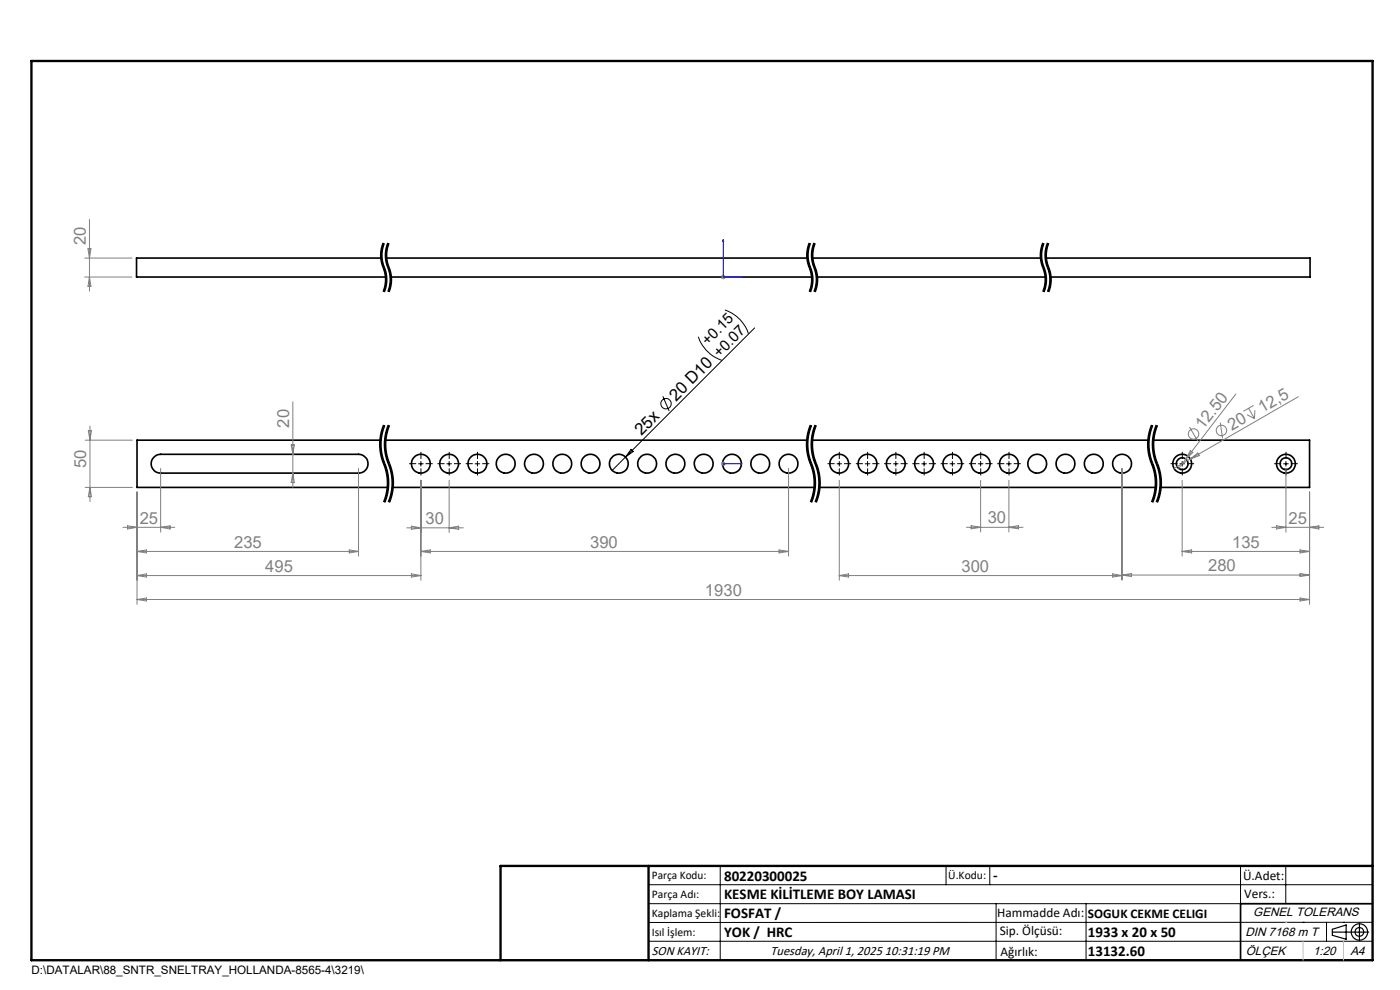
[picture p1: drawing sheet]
<svg xmlns="http://www.w3.org/2000/svg" width="297mm" height="210mm" viewBox="0 0 297 210" stroke-linecap="round" stroke-linejoin="round" font-family="sans-serif">
<g fill="none" stroke="#000" stroke-width=".35">
<path d="M80.9 54.7h-51.9v4.1h52.9M81.9 54.7h89.4M82.9 58.8h89.4M172.3 54.7h48.5M173.3 58.8h48.5M221.8 54.7h56.1v4.1h-55.1M32.7 97a1.78 1.78 0 0 1 1.4-.6h42a1.99 1.99 0 0 1 2 2 1.99 1.99 0 0 1-2 2h-42a1.97 1.97 0 0 1-1.9-1.3 1.97 1.97 0 0 1 .5-2.1zM80.7 93.4h-51.6v10h53.2M81.7 93.4h89.5M172.3 93.4h71.3M244.6 93.4h33.2v10h-31.6M83.3 103.4h89.5"/>
<path d="M173.8 103.4h71.4M291.2 191.7h-28v12"/>
<circle cx="89.3" cy="98.4" r="1.99"/>
<circle cx="95.3" cy="98.4" r="1.99"/>
<circle cx="101.3" cy="98.4" r="2"/>
<circle cx="107.3" cy="98.4" r="2"/>
<circle cx="113.3" cy="98.4" r="2"/>
<circle cx="119.3" cy="98.4" r="2"/>
<circle cx="125.3" cy="98.4" r="2"/>
<circle cx="131.3" cy="98.4" r="1.99"/>
<circle cx="137.3" cy="98.4" r="1.99"/>
<circle cx="143.3" cy="98.4" r="1.99"/>
<circle cx="149.3" cy="98.4" r="1.99"/>
<circle cx="155.3" cy="98.4" r="1.99"/>
<circle cx="161.3" cy="98.4" r="1.99"/>
<circle cx="167.3" cy="98.4" r="1.99"/>
<circle cx="178" cy="98.4" r="1.99"/>
<circle cx="184" cy="98.4" r="1.99"/>
<circle cx="190" cy="98.4" r="1.99"/>
<circle cx="196.1" cy="98.4" r="2"/>
<circle cx="202.1" cy="98.4" r="2"/>
<circle cx="208" cy="98.4" r="2"/>
<circle cx="214" cy="98.4" r="2"/>
<circle cx="220" cy="98.4" r="2"/>
<circle cx="226" cy="98.4" r="2"/>
<circle cx="232.1" cy="98.4" r="1.99"/>
<circle cx="238" cy="98.4" r="1.99"/>
<circle cx="250.8" cy="98.4" r="1.24"/>
<circle cx="250.8" cy="98.4" r="2"/>
<circle cx="272.8" cy="98.4" r="1.25"/>
<circle cx="272.8" cy="98.4" r="1.99"/>
</g>
<g fill="none" stroke="#808080" stroke-width=".21">
<path d="M18 58.8h10M18 54.7h10M18.7 52.8h.6l-.3 1.9zM19 46.6v15.2M19 58.8l.3 1.9h-.6zM152.9 58.8h1.1M153.1 58.4l.7 .7M153.4 58.3v1M153.8 58.4l-.7 .7M18.1 93.4h10M18.7 91.4h.7l-.3 2zM19.1 90.4v16"/>
<path d="M34.1 99.4v13.5M61.8 94.4h.6l-.3 2zM62.1 85.2v18.2M76.1 99.4v18.6M152.9 98.4h1.1M153.1 98l.7 .7M153.4 97.9v1M153.8 98l-.7 .7M167.3 99.4v18.6M238 99.4v23.7M252.3 90.6l1.8 2.9M252.5 97.4l-3.4 2"/>
<path d="M252.5 97.4l1.6-1.3 .3 .6zM252.5 95.6l.5 .4-1.4 1.4zM258.9 89.6l.5 3.4M262.2 83.6l-12.2 15.8M264.5 88l1.6 .8M264.9 86.6l1.2 2.2M266 86l-2.2 1.2M266.2 87l-.1 1.8M272.8 99.4v13.5M275.4 84.2l-22.9 13.2M18.1 103.4h10M19.1 103.4l.3 2h-.7z"/>
<path d="M26.1 111.9h11M27.1 111.5l2 .4-2 .3zM29.1 117h47M29.1 104.4v23.8M29.1 117l2-.3v.6zM34.1 111.9l2-.4v.7zM62.1 100.4l.3 2h-.6zM74.1 116.7l2 .3-2 .3zM86.3 112h12M87.3 111.6l2 .4-2 .3zM89.3 117h78M89.3 101.9v21.2"/>
<path d="M89.3 117l2-.3v.6zM95.3 101.9v11.1M95.3 112l2-.4v.7zM165.3 116.7l2 .3-2 .3zM178 101.9v21.2M205 111.9h12M206 111.5l2 .4-2 .3zM208 101.9v10.9M214 101.9v10.9M214 111.9l2-.4v.7zM250.8 101.9v16.1M250.8 117h27"/>
<path d="M250.8 117l2-.3v.6zM269.8 111.9h11M270.8 111.5l2 .4-2 .3zM275.8 116.7l2 .3-2 .3zM277.8 104.4v23.8M277.8 111.9l2-.4v.7zM29.1 122.1l2-.4v.7zM29.1 127.2l2-.3v.6zM29.1 122.1h60.2M29.1 127.2h248.7M87.3 121.7l2 .4-2 .3zM178 122.1h60"/>
<path d="M178 122.1l2-.4v.7zM236 121.7l2 .4-2 .3zM238 122h39.8M238 122l2-.3v.6zM275.8 121.7l2 .3-2 .3zM275.8 126.9l2 .3-2 .3z"/>
<circle cx="253.2" cy="92.1" r="1.11"/>
<circle cx="259.1" cy="91.3" r="1.11"/>
</g>
<g fill="none" stroke="#000" stroke-width=".21">
<path d="M81.2 55.6l.3 .9M81.2 51.5a7 7 0 0 0 .2 5.7M81.4 57.1l.2 1.1M81.4 51.6a7.1 7.1 0 0 0 .3 5.9 6.7 6.7 0 0 1-.3 4.4M81.5 56.5l.1 .2zM81.6 56.7l.3 1.1M81.6 51.6a6.5 6.5 0 0 0-.4 4M81.6 58.2l.1 .8M81.7 58.9v.4M81.7 59.7v.4M81.7 59.3v.4M81.9 57.8l.2 1.5"/>
<path d="M82.1 59.3l-.1 1.2M82.2 55.6l.5 1.4M82.2 52.7a6.5 6.5 0 0 0 0 2.9M82.2 51.5a7 7 0 0 0 .2 5.7M82.4 57.1l.3 1.9M82.4 51.6a7.1 7.1 0 0 0 .3 5.9 6.7 6.7 0 0 1-.3 4.4M82.6 51.6l-.4 1.1M82.7 57l.2 .8M82.7 58.9v.4M82.7 59.7v.4M82.7 59.3v.4M82.9 57.8l.2 1.5"/>
<path d="M83.1 59.3l-.1 1.2M171.6 55.6l.7 2.2M171.6 51.5a7 7 0 0 0 .2 5.7M171.8 57.1l.3 1.9M171.8 51.6a7.1 7.1 0 0 0 .3 5.9 6.7 6.7 0 0 1-.3 4.4M172 51.6a6.5 6.5 0 0 0-.4 4M172.1 58.9v.4M172.1 59.7v.4M172.1 59.3v.4M172.3 57.8l.2 1.5M172.5 51.9a6.9 6.9 0 0 0 0 4.5M172.5 56.4l.3 .8"/>
<path d="M172.5 59.3l-.1 1.2M172.6 55.6l.7 2.2M172.6 51.5l-.1 .3M172.8 57.1l.2 .8M172.8 51.6a7.1 7.1 0 0 0 .3 5.9 6.7 6.7 0 0 1-.3 4.4M173 51.6a6.5 6.5 0 0 0-.4 4M173 57.9l.1 1.1M173.1 58.9v.4M173.1 59.7v.4M173.1 59.3v.4M173.3 57.8l.2 1.5M173.5 59.3l-.1 1.2"/>
<path d="M221.2 55.6l.7 2.2M221.2 51.5a7 7 0 0 0 .1 5.7M221.3 57.1l.4 1.9M221.3 51.6a7.1 7.1 0 0 0 .3 5.9 6.7 6.7 0 0 1-.3 4.4M221.5 51.6a6.5 6.5 0 0 0-.3 4M221.7 58.9v.4M221.7 59.7l-.1 .4M221.7 59.3v.4M221.9 57.8l.1 1.1M222 59.7l-.1 .8M222 58.9v.4M222 59.3v.4"/>
<path d="M222.2 55.6l.7 2.2M222.2 51.5a7 7 0 0 0 .1 5.7M222.3 57.1l.4 1.9M222.3 51.6a7.1 7.1 0 0 0 .3 5.9 6.7 6.7 0 0 1-.3 4.4M222.5 51.6a6.5 6.5 0 0 0-.3 4M222.7 58.9v.4M222.7 59.7l-.1 .4M222.7 59.3v.4M222.9 57.8l.1 1.5M223 59.3l-.1 1.2M81.4 61.5l-.2 .3M81.6 60.4l-.2 1.1"/>
<path d="M81.7 60.1l-.1 .3M82 60.5l-.4 1.5M82.4 61.5l-.2 .3M82.7 60.1l-.3 1.4M82.7 61.6l-.1 .4M83 60.5l-.3 1.1M148.1 71.4a8 8 0 0 0 5 5M153.8 65.7a8 8 0 0 1 5 5.1M160.1 69.6l-30.2 30.2M171.8 61.5l-.2 .3M172.1 60.1l-.3 1.4M172.4 60.5l-.4 1.5"/>
<path d="M172.8 61.5l-.2 .3M173 60.8l-.2 .7M173.1 60.1l-.1 .7M173.4 60.5l-.4 1.5M221.3 61.5l-.1 .3M221.6 60.1l-.3 1.4M221.9 60.5l-.4 1.5M222.3 61.5l-.1 .3M222.6 60.1l-.3 1.4M222.9 60.5l-.4 1.5M80.5 94.3l.4 2.8M80.5 93.8v.5"/>
<path d="M80.9 94.3l.1 1.3M80.9 91.5l-.4 2.3M80.9 97.1l.3 .9M81 95.6l.6 2.5M81 92.9l-.1 1.4M81.2 98a10.7 10.7 0 0 1 .9 5.8M81.3 90.1l-.4 1.4M81.5 90.2a11 11 0 0 0 .3 9 10.6 10.6 0 0 1-.3 7.3M81.5 94.3l.4 2.8M81.5 93.8v.5M81.6 98.1l.1 .2zM81.7 90.2l-.7 2.7"/>
<path d="M81.7 98.3l.1 .4M81.8 98.7l.5 1.9M81.9 94.3a10.8 10.8 0 0 0 .9 4.4M81.9 91.5l-.4 2.3M81.9 97.1l.3 .9M82.2 98l.5 1.3M82.3 90.1l-.4 1.4M82.5 90.2a11 11 0 0 0 .3 9 10.6 10.6 0 0 1-.3 7.3M82.7 99.3a10.4 10.4 0 0 1 .4 4.5M82.7 90.2a10.4 10.4 0 0 0-.8 4.1M82.8 98.7a10.8 10.8 0 0 1 .7 4.2M88.8 98.4h1"/>
<path d="M89.3 97.9v1M94.8 98.4h1M95.3 97.9v1M100.8 98.4h1M101.3 97.9v1M133.9 95.3l.4 .5-1.6 1.2zM140.6 84.1l1.4 3.1M171 94.3l.4 2.8M171.1 93.8l-.1 .5M171.4 94.3a10.8 10.8 0 0 0 1 4.4M171.4 91.5l-.3 2.3M171.4 97.1l.3 .9"/>
<path d="M171.7 90.6l-.3 .9M171.7 98a10.7 10.7 0 0 1 .9 5.8M171.9 90.1l-.2 .4M172 90.2a11.1 11.1 0 0 0 .4 9 10.6 10.6 0 0 1-.4 7.3M172 94.3l.4 2.8M172.1 93.8l-.1 .5M172.2 90.2a10.4 10.4 0 0 0-.8 4.1M172.4 98.7a10.8 10.8 0 0 1 .6 4.2M172.4 94.3v.9M172.4 91.5l-.3 2.3M172.4 97.1l.2 .4M172.4 95.2l.4 1.8 .6 1.7"/>
<path d="M172.4 93.3v1M172.6 91l-.2 .5M172.6 97.5l.1 .5M172.7 98l.5 1.3a10.4 10.4 0 0 1 .4 4.5M172.9 90.1l-.3 .9M173 90.2a11 11 0 0 0 .4 9 10.6 10.6 0 0 1-.4 7.3M173.2 90.2l-.4 1.4-.4 1.8M173.4 98.7a10.8 10.8 0 0 1 .6 4.2M177.6 98.4h.9M178 97.9v1M183.6 98.4h.9M184 97.9v1"/>
<path d="M189.5 98.4h1M190 97.9v1M195.5 98.4h1M196 97.9v1M201.5 98.4h1M202 97.9v1M207.5 98.4h1M208 97.9v1M213.5 98.4h1M214 97.9v1M243.4 94.3l.4 2.8M243.4 93.8v.5"/>
<path d="M243.8 94.3a10.8 10.8 0 0 0 1 4.4M243.8 91.5l-.4 2.3M243.8 97.1l.3 .9M244.1 98l.6 1.7a10.4 10.4 0 0 1 .3 4.1M244.3 90.1l-.5 1.4M244.4 90.2a11 11 0 0 0 .3 9 10.6 10.6 0 0 1-.3 7.3M244.4 94.3l.4 2.8M244.4 93.8v.5M244.6 90.2a10.4 10.4 0 0 0-.8 4.1M244.8 98.7a10.8 10.8 0 0 1 .6 4.2M244.8 94.3a10.8 10.8 0 0 0 1 4.4M244.8 91.5l-.4 2.3"/>
<path d="M244.8 97.1l.3 .9M245.1 98l.3 .9M245.3 90.1l-.5 1.4M245.4 98.8a10.4 10.4 0 0 1 .6 5M245.4 90.2a11 11 0 0 0 .3 9 10.6 10.6 0 0 1-.3 7.3M245.6 90.2a10.4 10.4 0 0 0-.8 4.1M245.8 98.7l.6 2.8M250.3 98.4h1M250.8 97.9v1M272.3 98.4h1M272.8 97.9v1M81.9 104.7l-.6 1.8"/>
<path d="M82.1 103.8l-.2 .9M82.3 104.3l-.6 2.3M82.3 100.6l.2 2.3M82.5 103.4l-.2 .9M82.5 102.9v.5M82.7 105.6l-.4 .9M82.9 104.7l-.2 .9M83.1 103.8l-.2 .9M83.5 103.4l-.4 1.9-.4 1.3M83.5 102.9v.5M172.4 104.7l-.5 1.8M172.6 103.8l-.2 .9"/>
<path d="M173 103.4l-.3 1.9-.5 1.3M173 102.9v.5M173.4 104.7l-.5 1.8M173.6 103.8l-.2 .9M174 103.4l-.3 1.9-.5 1.3M174 102.9v.5M244.8 104.7l-.5 1.8M245 103.8l-.2 .9M245.4 103.4l-.4 1.9-.4 1.3M245.4 102.9v.5M245.4 106l-.1 .5M245.8 104.7l-.4 1.3"/>
<path d="M246 103.8l-.2 .9M246.4 103.4l-.4 1.9-.4 1.3M246.4 101.5v1.4M246.4 102.9v.5M137.6 187.7h153.6M137.6 191.7h153.6M137.6 199.7h153.6M152.8 183.7v20M200.7 183.7v4M210 183.7v4M211.3 191.7v12M230.4 191.7v12"/>
<path d="M263.2 183.7v20M272.8 183.7v8M276.4 195.6h.1M281.4 195.6v4.1M285 195.6h.1M291.2 195.6l-153.6 .1"/>
<circle cx="141.3" cy="85.6" r="1.1"/>
</g>
<path d="M81.5 90.2a10.6 10.6 0 0 0 0 8.2M81.5 98.4a10.6 10.6 0 0 1 0 8.1M82.5 90.2a10.6 10.6 0 0 0 0 8.2M82.5 98.4a10.6 10.6 0 0 1 0 8.1M172 90.2a10.6 10.6 0 0 0 0 8.2M172 98.4a10.6 10.6 0 0 1 0 8.1M173 90.2a10.6 10.6 0 0 0 0 8.2M173 98.4a10.6 10.6 0 0 1 0 8.1M244.4 90.2a10.6 10.6 0 0 0 0 8.2M244.4 98.4a10.6 10.6 0 0 1 0 8.1M245.4 90.2a10.6 10.6 0 0 0 0 8.2M245.4 98.4a10.6 10.6 0 0 1 0 8.1" fill="none" stroke="#000" stroke-width=".21" stroke-dasharray="6.3 1.3 1.3 1.3" stroke-dashoffset="4.1" stroke-linecap="butt"/>
<path d="M81.4 51.6a6.7 6.7 0 0 0 0 5.1M81.4 56.7a6.7 6.7 0 0 1 0 5.2M82.4 51.6a6.7 6.7 0 0 0 0 5.1M82.4 56.7a6.7 6.7 0 0 1 0 5.2M171.8 51.6a6.7 6.7 0 0 0 0 5.1M171.8 56.7a6.7 6.7 0 0 1 0 5.2M172.8 51.6a6.7 6.7 0 0 0 0 5.1M172.8 56.7a6.7 6.7 0 0 1 0 5.2M221.3 51.6a6.7 6.7 0 0 0 0 5.1M221.3 56.7a6.7 6.7 0 0 1 0 5.2M222.3 51.6a6.7 6.7 0 0 0 0 5.1M222.3 56.7a6.7 6.7 0 0 1 0 5.2" fill="none" stroke="#000" stroke-width=".21" stroke-dasharray="6.3 1.3 1.3 1.3" stroke-dashoffset="5.6" stroke-linecap="butt"/>
<g fill="none" stroke="#000" stroke-width=".25">
<path d="M282.6 197.7h7.8M282.6 197.1l3-.9v3l-3-.8zM288.4 195.8v3.8M106.2 203.7h185"/>
<circle cx="288.4" cy="197.7" r="1.74"/>
<circle cx="288.4" cy="197.7" r=".93"/>
</g>
<path d="M153.4 50.8l.1 .4h-.1zM153.4 50.8v8h4M157 58.7l.4 .1-.4 .1zM153.4 98.4h.1zM153.4 98.4h.1M153.4 98.4h4M157.4 98.4h-.4h.4" fill="none" stroke="#00f" stroke-width=".21"/>
<g fill="none" stroke="#000" stroke-width=".21" stroke-dasharray="15.2 1.3 1.3 1.3" stroke-linecap="butt">
<path d="M88.3 98.4h-1.5M89.3 97.4v-1.5M89.3 99.4v1.5M90.3 98.4h1.5M94.3 98.4h-1.5M95.3 97.4v-1.5M95.3 99.4v1.5M96.3 98.4h1.5M100.3 98.4h-1.5M101.3 97.4v-1.5M101.3 99.4v1.5M102.3 98.4h1.5"/>
<path d="M177.1 98.4h-1.5M178.1 97.4v-1.5M178.1 99.4v1.5M179.1 98.4h1.5M183.1 98.4h-1.5M184.1 97.4v-1.5M184.1 99.4v1.5M185.1 98.4h1.5M189.1 98.4h-1.5M190.1 97.4v-1.5M190.1 99.4v1.5M191.1 98.4h1.5"/>
<path d="M195.1 98.4h-1.5M196.1 97.4v-1.5M196.1 99.4v1.5M197.1 98.4h1.5M201.1 98.4h-1.5M202.1 97.4v-1.5M202.1 99.4v1.5M203.1 98.4h1.5M207.1 98.4h-1.5M208.1 97.4v-1.5M208.1 99.4v1.5M209.1 98.4h1.5"/>
<path d="M213.1 98.4h-1.5M214.1 97.4v-1.5M214.1 99.4v1.5M215.1 98.4h1.5M249.8 98.4h-1.5M250.8 97.4v-1.5M250.8 99.4v1.5M251.8 98.4h1.5M271.8 98.4h-1.5M272.8 97.4v-1.5M272.8 99.4v1.5M273.8 98.4h1.5"/>
</g>
<path d="M6.7 12.9h284.5v190.8h-284.5zM137.6 183.7v20M291.2 183.7h-185v20" fill="none" stroke="#000" stroke-width=".5"/>
<path d="M276.4 199.7v4M285 199.7v4" fill="none" stroke="#c0c0c0" stroke-width=".21"/>
<path d="M272.8 195.6h.1" fill="none" stroke="#c0c0c0" stroke-width=".25"/>
<g fill="#00f">
<path d="M157 98.4h.4zM153.4 98.4h.1z"/>
<path d="M157 58.7l.4 .1-.4 .1zM153.4 50.8l.1 .4h-.1z"/>
</g>
<g font-size="3.5" fill="#808080">
<text x="18.2" y="52" transform="rotate(-90 18.2 52)">20</text>
<text x="267.8" y="87.7" transform="rotate(-30 267.8 87.7)">12,5</text>
<text x="61.3" y="90.7" transform="rotate(-90 61.3 90.7)">20</text>
<text x="255.3" y="91.3" transform="rotate(-52 255.3 91.3)">12.50</text>
<text x="261.3" y="91.4" transform="rotate(-30 261.3 91.4)">20</text>
<text x="18.3" y="99.3" transform="rotate(-90 18.3 99.3)">50</text>
<text x="29.6" y="111.1">25</text>
<text x="90.3" y="111.1">30</text>
<text x="209.5" y="111">30</text>
<text x="273.4" y="111.1">25</text>
<text x="49.7" y="116.2">235</text>
<text x="125.2" y="116.2">390</text>
<text x="261.4" y="116.2">135</text>
<text x="56.3" y="121.3">495</text>
<text x="204" y="121.3">300</text>
<text x="256.3" y="121.2">280</text>
<text x="149.6" y="126.4">1930</text>
</g>
<g font-size="3.5">
<text x="143.4" y="85.2" transform="rotate(-45 143.4 85.2)">20 D10 +0.07</text>
<text x="136.1" y="92.5" transform="rotate(-45 136.1 92.5)">25x</text>
</g>
<g font-size="3.2">
<text x="150.1" y="73.4" transform="rotate(-45 150.1 73.4)">+0.15</text>
<text x="153.6" y="190.8">KESME KİLİTLEME BOY LAMASI</text>
<text x="153.6" y="186.8">80220300025</text>
<text x="210.7" y="186.6">-</text>
<text x="153.6" y="194.8">FOSFAT /</text>
<text x="153.6" y="198.8">YOK / HRC</text>
<text x="230.8" y="198.7">1933 x 20 x 50</text>
<text x="230.8" y="202.8">13132.60</text>
</g>
<g font-size="2.8">
<text x="263.7" y="186.7">Ü.Adet:</text>
<text x="263.9" y="190.5">Vers.:</text>
<text x="211.5" y="194.5">Hammadde Adı:</text>
<text x="230.8" y="194.7">SOGUK CEKME CELIGI</text>
<text x="138.3" y="202.6">SON KAYIT:</text>
<text x="163.5" y="202.6">Tuesday, April 1, 2025 10:31:19 PM</text>
<text x="212.1" y="198.4">Sip. Ölçüsü:</text>
<text x="212.2" y="202.7">Ağırlık:</text>
</g>
<g font-size="2.6">
<text x="265.9" y="194.4">GENEL TOLERANS</text>
<text x="264.2" y="198.5">DIN 7168 m T</text>
<text x="264.3" y="202.6">ÖLÇEK</text>
<text x="278.5" y="202.6">1:20</text>
<text x="286.5" y="202.6">A4</text>
</g>
<g font-size="2.5">
<text x="138.3" y="186.4">Parça Kodu:</text>
<text x="138.3" y="190.5">Parça Adı:</text>
<text x="201.2" y="186.5">Ü.Kodu:</text>
<text x="138.3" y="194.5">Kaplama Şekli:</text>
<text x="138.3" y="198.6">Isıl İşlem:</text>
<text x="6.7" y="206.7">D:\DATALAR\88_SNTR_SNELTRAY_HOLLANDA-8565-4\3219\</text>
</g>
</svg>
